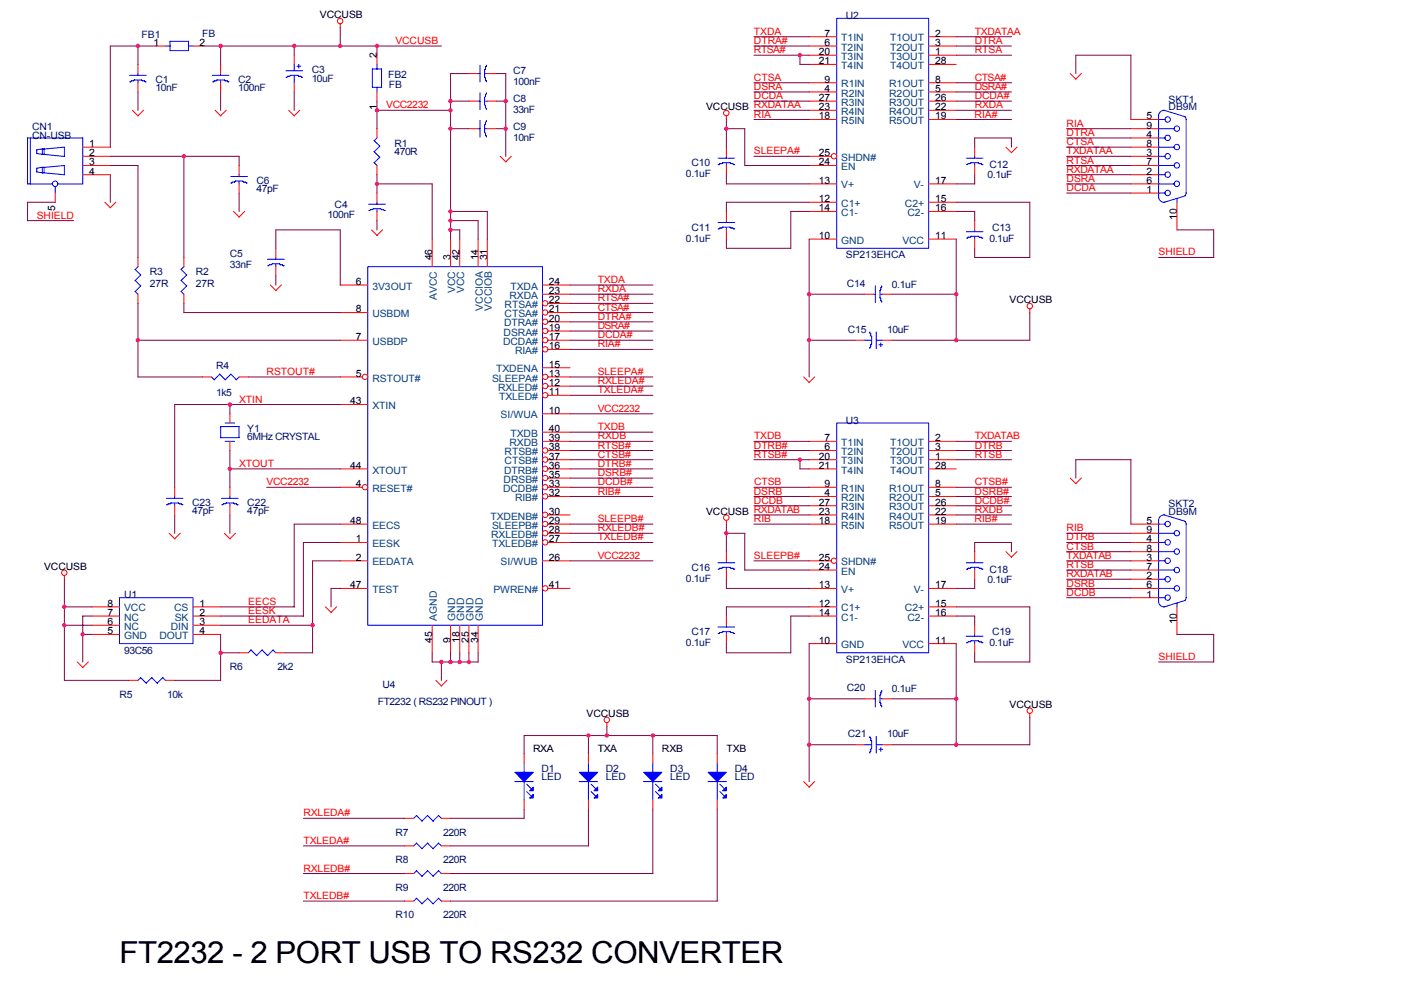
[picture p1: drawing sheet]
<svg xmlns="http://www.w3.org/2000/svg" width="297mm" height="210mm" viewBox="0 0 297 210" stroke-linecap="round" stroke-linejoin="round" font-family="sans-serif">
<g fill="none" stroke="#f00" stroke-width=".21">
<path d="M29.3 13.7v1.9M29.3 17.5v2M33.1 9.8h2M40.9 9.8h2M46.8 13.7v1.9M46.8 17.5v2M62.4 11.7v2M62.4 17.5v2M72.1 5.1v.8M79.9 11.7v2M79.9 19.5v1.9M99.4 15.6h2"/>
<path d="M103.3 15.6h2M171.6 7.8h5.8M171.6 9.8h5.8M171.6 11.7h5.8M171.6 13.7h5.8M171.6 17.5h5.8M171.6 19.5h5.8M196.9 7.8h5.8M196.9 9.8h5.8M196.9 11.7h5.8M196.9 13.7h5.8M196.9 17.5h5.8"/>
<path d="M196.9 19.5h5.8M226.9 15.6l1.2 1.2M229.3 15.6l-1.2 1.2M17.5 31.2h5.9M17.5 33.1h5.9M17.5 35.1h5.9M17.5 37h5.9M28.1 23.4l1.2 1.2M30.4 23.4l-1.1 1.2M45.6 23.4l1.2 1.2M48 23.4l-1.2 1.2M50.7 35.1v1.9"/>
<path d="M50.7 39v1.9M61.2 23.4l1.2 1.2M63.6 23.4l-1.2 1.2M79.9 27.3v2M79.9 35.1v1.9M99.4 27.3h2M99.4 21.4h2M103.3 27.3h2M103.3 21.4h2M106 33.1l1.3 1.2M108.4 33.1l-1.2 1.2M154 24.6v.8"/>
<path d="M154 31.2v1.9M154 35.1v1.9M171.6 25.3h5.8M171.6 33.1h4.6M171.6 35.1h5.8M171.6 39h5.8M171.6 21.4h5.8M171.6 23.4h5.8M196.9 25.3h5.8M196.9 39h5.8M196.9 21.4h5.8M196.9 23.4h5.8"/>
<path d="M206.7 31.2v1.9M206.7 35.1v1.9M215.6 31.2l-1.1 1.2-1.2-1.2M239.8 25.3h5.8M239.8 27.3h5.8M239.8 29.3h5.8M239.8 31.2h5.8M239.8 33.1h5.8M239.8 35.1h5.8M239.8 37h5.8M239.8 39h5.8M11.7 40.9v2"/>
<path d="M22.2 42.9l1.2 1.2M24.6 42.9l-1.2 1.1M29.3 54.6v1.9M39 54.6v1.9M49.5 44.8l1.2 1.2M51.9 44.8l-1.2 1.2M58.5 52.6v2M58.5 56.5v2M79.9 40.9v2M79.9 44.8v2M81.1 48.7l-1.2 1.2-1.1-1.2M91.6 50.7v5.8"/>
<path d="M95.5 50.7v5.8M97.5 50.7v5.8M101.4 50.7v5.8M103.3 50.7v5.8M154 44.8v2M154 48.7v2M171.6 42.9h5.8M171.6 44.8h5.8M171.6 50.7h5.8M196.9 42.9h5.8M196.9 44.8h5.8M196.9 50.7h5.8"/>
<path d="M206.7 46.8v1.9M206.7 50.7v1.9M239.8 40.9h5.8M249.5 42.9v5.8M29.3 62.4v1.9M39 62.4v1.9M42.9 79.9h1.9M50.7 79.9h1.9M57.3 60.4l1.2 1.2M59.7 60.4l-1.2 1.2M72.1 72.1h5.9M72.1 79.9h4.7"/>
<path d="M72.1 60.4h5.9M72.1 66.3h5.9M115 62.4h5.9M115 60.4h5.9M115 78h5.9M116.2 72.1h4.7M116.2 79.9h4.7M116.2 66.3h4.7M116.2 64.3h4.7M116.2 68.2h4.7M116.2 70.2h4.7M116.2 74.1h4.7"/>
<path d="M172.7 79.9l-1.1 1.2-1.2-1.2M181.3 72.1h1.9M183.2 62.4h2M187.2 62.4h1.9M187.2 72.1h1.9M218.3 65.5v.8M48.7 87.7v2M48.7 93.6v1.9M72.1 99.4h5.9M72.1 85.8h5.9M115 87.7h5.9M115 91.6h5.9"/>
<path d="M115 93.6h5.9M116.2 99.4h4.7M116.2 81.9h4.7M116.2 83.8h4.7M116.2 95.5h4.7M116.2 97.5h4.7M171.6 99.4h5.8M171.6 93.6h5.8M171.6 95.5h5.8M171.6 97.5h5.8M196.9 99.4h5.8M196.9 93.6h5.8"/>
<path d="M196.9 95.5h5.8M196.9 97.5h5.8M35.9 113.1l1.2 1.2M37 103.3v2M37 107.2v2M38.2 113.1l-1.2 1.1M47.6 113.1l1.2 1.2M48.7 103.3v2M48.7 107.2v2M49.9 113.1l-1.2 1.1M72.1 111.1h5.9M72.1 115h5.9"/>
<path d="M72.1 118.9h5.9M72.1 103.3h4.7M115 118.9h5.9M116.2 111.1h4.7M116.2 113.1h4.7M116.2 115h4.7M116.2 103.3h4.7M116.2 101.4h4.7M116.2 105.3h4.7M116.2 109.2h4.7M154 110.3v.8M154 117v1.9"/>
<path d="M171.6 111.1h5.8M171.6 118.9h4.6M171.6 103.3h5.8M171.6 105.3h5.8M171.6 109.2h5.8M171.6 107.2h5.8M196.9 111.1h5.8M196.9 103.3h5.8M196.9 105.3h5.8M196.9 109.2h5.8M196.9 107.2h5.8M206.7 117v1.9"/>
<path d="M215.6 116.9l-1.1 1.3-1.2-1.2M226.9 101.4l1.2 1.2M229.3 101.3l-1.2 1.2M239.8 111.1h5.8M239.8 113.1h5.8M239.8 115h5.8M239.8 117h5.8M239.8 118.9h5.8M13.7 122v.8M19.5 128.7h5.8M19.5 130.6h5.8M19.5 132.6h5.8"/>
<path d="M19.5 134.5h5.8M40.9 128.7h5.9M40.9 130.6h5.9M40.9 132.6h5.9M40.9 134.5h5.9M50.7 138.4h1.9M58.5 138.4h1.9M69 128.7l1.2 1.2M71.4 128.7l-1.2 1.1M72.1 124.8h5.9M91.6 132.6v5.8M95.5 132.6v5.8"/>
<path d="M97.5 132.6v5.8M99.4 132.6v5.8M101.4 132.6v5.8M116.2 124.8h4.7M154 120.9v1.9M154 130.6v2M154 134.5v2M171.6 120.9h5.8M171.6 124.8h5.8M171.6 128.7h5.8M171.6 130.6h5.8M171.6 136.5h5.8"/>
<path d="M196.9 124.8h5.8M196.9 128.7h5.8M196.9 130.6h5.8M196.9 136.5h5.8M206.7 120.9v1.9M206.7 132.6v1.9M206.7 136.5v1.9M239.8 120.9h5.8M239.8 122.8h5.8M239.8 124.8h5.8M239.8 126.7h5.8M249.5 128.7v5.8"/>
<path d="M18.7 140.3l-1.1 1.2-1.2-1.1M27.3 144.3h2M35.1 144.3h1.9M92.4 144.3l1.2 1.2M94.8 144.2l-1.2 1.2M111.1 159.9v1.9M124.8 159.9v1.9M128.7 153.2v.8M138.4 159.9v1.9M152.1 159.9v1.9M181.3 157.9h1.9M183.2 148.2h2"/>
<path d="M187.2 148.2h1.9M187.2 157.9h1.9M218.3 151.3v.8M85.8 173.5h1.9M85.8 179.3h1.9M93.6 173.5h1.9M93.6 179.3h1.9M111.1 169.6v2M124.8 169.6v2M138.4 169.6v2M152.1 169.6v2M170.4 165.7l1.2 1.2"/>
<path d="M172.7 165.7l-1.1 1.2M85.8 185.2h1.9M85.8 191.1h1.9M93.6 185.2h1.9M93.6 191.1h1.9"/>
<circle cx="72.1" cy="4.5" r=".57"/>
<circle cx="154" cy="24" r=".58"/>
<circle cx="176.8" cy="33.1" r=".57"/>
<circle cx="77.4" cy="79.9" r=".57"/>
<circle cx="115.6" cy="68.2" r=".57"/>
<circle cx="115.6" cy="70.2" r=".57"/>
<circle cx="115.6" cy="79.9" r=".57"/>
<circle cx="115.6" cy="64.3" r=".57"/>
<circle cx="115.6" cy="74.1" r=".57"/>
<circle cx="115.6" cy="66.3" r=".57"/>
<circle cx="115.6" cy="72.1" r=".57"/>
<circle cx="218.3" cy="64.9" r=".58"/>
<circle cx="115.6" cy="81.9" r=".57"/>
<circle cx="115.6" cy="83.8" r=".57"/>
<circle cx="115.6" cy="99.4" r=".57"/>
<circle cx="115.6" cy="97.5" r=".57"/>
<circle cx="115.6" cy="95.5" r=".57"/>
<circle cx="77.4" cy="103.3" r=".57"/>
<circle cx="115.6" cy="109.2" r=".57"/>
<circle cx="115.6" cy="103.3" r=".57"/>
<circle cx="115.6" cy="113.1" r=".57"/>
<circle cx="115.6" cy="105.2" r=".57"/>
<circle cx="115.6" cy="115" r=".57"/>
<circle cx="115.6" cy="111.1" r=".57"/>
<circle cx="115.6" cy="101.3" r=".57"/>
<circle cx="154" cy="109.8" r=".58"/>
<circle cx="176.8" cy="118.9" r=".57"/>
<circle cx="13.6" cy="121.4" r=".57"/>
<circle cx="115.6" cy="124.7" r=".57"/>
<circle cx="128.7" cy="152.6" r=".57"/>
<circle cx="218.3" cy="150.7" r=".57"/>
</g>
<g fill="none" stroke="#00f" stroke-width=".21">
<path d="M27.5 16h1.8M27.5 17.4h.2M28.3 17.1h-.4l-.2 .3M28.5 17h1.5M28.5 16.9l-.2 .2M29.3 15.6v.4M29.3 17.1v.5M29.4 16h1.6M30 17l.2 .2M30.2 17.1h.4M30.6 17.1l.2 .3M30.8 17.4h.2"/>
<path d="M35.1 9.8h1M36.1 10.7h3.9v-2l-4 .1 .1 2M39.9 9.8h1M45 16h1.8M45 17.4h.3M45.8 17.1h-.4l-.2 .3M46 17h1.6M46 16.9l-.2 .2M46.8 15.6v.4M46.8 17.1v.5M47 16h1.6M47.6 17l.2 .2"/>
<path d="M47.8 17.1h.4M48.2 17.1l.2 .3M48.3 17.4h.3M60.6 15h1.8M61 16.2h.4M61 16.2l-.1 .2h-.3M61.4 16.2l.2-.2h1.6l.2 .2M62.4 13.7v1.3M62.4 16.2v1.4M62.6 15h1.6M63 14h.2M63.4 13.7v.8"/>
<path d="M63.4 16.2h.4l.2 .2M63.5 14h.3M63.9 16.4h.3M78.9 14.6h2v3.9M79 14.6v3.9M79 18.5h1.9M79.9 13.7v.9M79.9 18.5v1M101.4 15.6h.4v1.8M101.8 13.8v1.6M101.8 19.7v1.6M102.7 14.8v1.6l.2 .2"/>
<path d="M102.9 16.9l.2 .5M102.9 15.6h.4M102.9 16.6v.4M103.1 19.7l-.1 .7-.3 .3M103.1 13.8v.2M103.1 14l-.4 .8M177.4 3.9h19.5v48.7h-19.5zM6.4 29.3v9.7M7.8 35.6v.8M9 32.7h.4M9 31.6h.4v1.2M9 36.7v-1.2h.4v1.2"/>
<path d="M9 31.6v1.1M9 31.6l-1.2 .1v.9l1.2 .1M9 35.5l-1.2 .2M9.3 31.6l4.4-.4v2l-4.3-.5M9.3 35.5l4.4-.4v2l-5.9-.7M11.7 39.6v1.4M17.5 29.3h-11.7v9.7h5.3M17.5 29.2l.1 9.8h-5.3M49.3 38.6h.4l.2-.2h1.6l.2 .2M49.3 38.6l-.4 .2M50.7 37v.4h-1.8M50.7 38.6v.4"/>
<path d="M50.9 37.4h1.6M51.7 38.6l.8 .2M79.3 34.5l.6 .6M79.3 32.2l1.2 1.1-1.2 1.2M79.3 29.8l1.2 1.2M79.9 29.2l-.6 .6M80.5 31l-1.2 1.2M101.4 27.3h.4v1.8M101.4 21.4h.4v1.8M101.8 25.5v1.6M102.7 28l.2 .2v.5M102.7 20.6v1.6l.2 .2"/>
<path d="M102.9 28.6l.2 .4M102.9 27.3h.4M102.9 22.4l.2 .8M102.9 21.4h.4M103.1 25.5v.2M103.1 25.7l-.4 .8v1.6M152.6 34.7h.5M152.7 34.7l-.2 .2h-.2M154 33.1v.4h-1.8M154 34.7v.4M154.2 33.5h1.6M154.8 34.5l.2 .2h.4"/>
<path d="M154.8 34.5h-1.6l-.2 .2M155.4 34.7l.2 .2M155.6 34.9h.2M204.9 34.9h.2M205.3 34.7h.4M205.3 34.7l-.2 .2M205.7 34.7l.2-.2h1.5l.2 .2h.4M206.7 33.1v.4h-1.8M206.7 34.7v.4M206.8 33.5h1.6M208 34.7l.4 .2M245.6 27.3h3.3"/>
<path d="M245.6 31.2h3.3M245.6 35.1h3.3M245.6 39h3.3M245.6 25.3h1.4M245.6 29.3h1.4M245.6 33.1h1.4M245.6 37h1.4M251.3 24.8l.2 .5v15.6l-.2 .6M251.3 24.8l-4.5-1.4a1.17 1.17 0 0 0-1.2 1.2v17.1a1.16 1.16 0 0 0 1.2 1.2l4.5-1.4M28.6 59.4l1.2 1.2M28.6 57.1l1.2 1.2M29.3 56.5l-.6 .6"/>
<path d="M29.8 58.3l-1.1 1.2M38.4 59.4l1.2 1.2M38.4 57.1l1.2 1.2M39 56.5l-.6 .6M39.6 58.3l-1.2 1.2M58.5 54.6v.4h-1.8M58.5 56.1v.5M58.7 55h1.6M59.3 55.9l.2 .3 .4-.1 .2 .3 .2-.1M59.3 55.9h-1.6l-1 .4M78 56.5h37v76.1h-37zM78.2 44.6h.2"/>
<path d="M78.6 44.4l-.2 .2M79.1 44.3h1.6l.2 .2M79.2 44.2l-.2 .2h-.4M79.9 42.9v.4h-1.8M79.9 44.4v.5M80.1 43.3h1.6M80.9 44.4h.4l.2 .3M81.5 44.6h.2M152.2 47.2h1.8M153.1 48.3l-.8 .2M154 46.8v.4M154 48.3v.5"/>
<path d="M154.2 47.2h1.6M154.8 48.2l.2 .2 .4-.1M154.8 48.2h-1.6l-.2 .1M155.4 48.3l.2 .3M155.6 48.5h.2M204.9 50.5h.2M205.3 50.3h.4M205.3 50.3l-.2 .2M205.7 50.3l.2-.2h1.5l.2 .2h.4M206.7 48.7v.4h-1.8M206.7 50.3v.4M206.8 49.1h1.6"/>
<path d="M208 50.3l.2 .2M208.2 50.5h.2M245.6 40.9h1.4M249.5 42.1v.8M28.6 61.8l.7 .6M29.8 60.6l-1.1 1.2M39.6 60.6l-1.2 1.2 .6 .6M46.6 79.3l1.1 1.2 1.2-1.2M46.6 79.3l-1.2 1.2-.6-.6M48.9 79.3l1.2 1.2 .6-.6M183.2 72.1h1.4M184.4 70.6l.4 .8"/>
<path d="M184.4 70.4v.2M184.6 73.1v.4M184.6 73.5l-.2 .2v.2M184.8 71.4v1.5l-.2 .2M185.2 62.4h.4M185.6 60.6v1.6M185.6 62.4v1.8M185.8 70.4v1.7h1.4M185.8 72.3v1.6M186.4 73.1h.8M186.5 63.1l.3 .2v.5M186.7 63.7l.2 .4"/>
<path d="M186.8 62.4h.4M186.8 72.7v.2M186.8 73.3v.2M186.8 61.4l-.2 .2v1.6M186.9 60.6v.2M187 60.8l-.2 .2v.4M46.8 90.4h3.9v2.4M46.8 90.4v2.4h3.9M47.7 89.7h2M47.7 93.6h2M177.4 89.7h19.5v48.7h-19.5zM35.3 105.7h1.7"/>
<path d="M35.3 107h.2M36.1 106.8h-.4l-.2 .2M36.3 106.6h1.5l.2 .2M36.3 106.6l-.2 .2M37 105.3v.4M37 106.8v.5M37.2 105.7h1.6M38 106.8h.4M38.4 106.8l.2 .2M38.6 107h.2M47 105.7h1.7M47 107h.2"/>
<path d="M48 106.6h1.5l.2 .2M48 106.6l-.8 .4M48.7 105.3v.4M48.7 106.8v.5M48.9 105.7h1.6M49.7 106.8h.4M50.1 106.8l.4 .2M154 118.9v.4h-1.8M154.2 119.3h1.6M206.7 118.9v.4h-1.8M206.8 119.3h1.6M245.6 113.1h3.3"/>
<path d="M245.6 117h3.3M245.6 111.1h1.4M245.6 115h1.4M245.6 118.9h1.4M246.8 109.2l4.5 1.3M246.8 109.2a1.16 1.16 0 0 0-1.2 1.1v17.2M251.3 110.6l.2 .5M251.5 111.1v15.6l-.2 .6M25.3 126.7h15.6v9.8h-15.6zM52.6 138.4l.6-.6 1.2 1.2M55.6 137.8l1.1 1.2M55.6 137.8l-1.2 1.2"/>
<path d="M57.9 137.8l.6 .6M57.9 137.8l-1.2 1.2M152.2 132.9h1.8M153.1 120.5l-.8 .2M153.1 134.1h-.5l-.3 .2M153.2 133.9h1.6M153.2 133.9l-.2 .2M154 120.5v.4M154 132.6v.4M154 134.1v.4M154.2 132.9h1.6M154.8 120.3l.2 .2h.4"/>
<path d="M154.8 133.9l.2 .2M154.8 120.3h-1.6l-.2 .2M155 134.1h.4M155.4 120.5l.2 .2M155.4 134.1l.2 .2M155.6 120.7h.2M155.6 134.3h.2M204.9 120.7h.2M204.9 136.3h.2M205.7 120.5l.2-.2h1.5l.2 .2h.4M205.7 136.1l.2-.2h1.5l.2 .2M205.7 120.5h-.4l-.2 .2"/>
<path d="M205.7 136.1h-.4l-.2 .2M206.7 120.5v.4M206.7 134.5v.4h-1.8M206.7 136.1v.4M206.8 134.9h1.6M207.6 136.1h.4M208 120.5l.4 .2M208 136.1l.4 .2M245.6 120.9h3.3M245.6 124.8h3.3M245.6 122.8h1.4M245.6 126.7h1.4"/>
<path d="M249.5 127.9v.8M251.3 127.3l-4.5 1.4a1.17 1.17 0 0 1-1.2-1.2M29.8 143.7l-.5 .6M32.2 143.7l-1.2 1.2-1.2-1.2M34.5 143.7l.6 .6M34.5 143.7l-1.1 1.2-1.2-1.2M183.2 157.9h1.4M184.4 156.1v.3M184.4 156.3l.2 .3M184.6 156.5v.5l.2 .1M184.6 158.9l-.2 .8M184.8 157.1v1.6l-.2 .2"/>
<path d="M185.2 148.2h.4M185.6 146.4v1.6M185.6 148.2v1.7M185.8 156.1v1.8h1.4M185.8 158.1v1.6M186.4 158.9h.8M186.5 148.9l.3 .2M186.6 147.4v1.5M186.8 149.1l.1 .8M186.8 158.5v.2M186.8 159.1v.2M186.8 148.2h.4"/>
<path d="M186.8 147.2l-.2 .2M186.9 146.4v.2M187 146.6l-.2 .2v.4M88.3 178.8l-.6 .5M90.7 172.9l1.1 1.2M90.7 178.8l1.1 1.2M90.7 172.9l-1.2 1.2-1.2-1.2-.6 .6M90.7 178.8l-1.2 1.2-1.2-1.2M93 172.9l.6 .6M93 178.8l.6 .6M93 172.9l-1.2 1.2M93 178.8l-1.2 1.1"/>
<path d="M109.2 165.7h3.9M111.1 161.8v2M111.1 165.7v3.9M111.7 166.3l1 1M111.7 167.8l1 1M122.8 165.7h3.9M124.8 161.8v2M124.8 165.7v3.9M125.3 166.3l1 1M125.3 167.8l1 1M136.4 165.7h4M138.4 161.8v2"/>
<path d="M138.4 165.7v3.9M139 166.3l1 1M139 167.8l1 1M150.1 165.7h3.9M152.1 161.8v2M152.1 165.7v3.9M152.6 166.3l1 1M152.6 167.8l1 1M87.7 191.1l.6-.7 1.2 1.2M90.7 184.6l1.1 1.2M90.7 190.5l1.1 1.1M90.7 184.6l-1.2 1.2-1.2-1.2-.6 .6"/>
<path d="M90.7 190.4l-1.2 1.2M93 184.6l.6 .6M93 190.5l.6 .6M93 184.6l-1.2 1.2M93 190.4l-1.2 1.2"/>
<circle cx="11.7" cy="39" r=".58"/>
<circle cx="247.6" cy="37" r=".58"/>
<circle cx="247.6" cy="29.2" r=".57"/>
<circle cx="247.6" cy="25.3" r=".57"/>
<circle cx="247.6" cy="33.1" r=".57"/>
<circle cx="249.5" cy="39" r=".58"/>
<circle cx="249.5" cy="35.1" r=".57"/>
<circle cx="249.5" cy="31.2" r=".57"/>
<circle cx="249.5" cy="27.3" r=".57"/>
<circle cx="247.6" cy="40.9" r=".58"/>
<circle cx="247.6" cy="115" r=".58"/>
<circle cx="247.6" cy="118.9" r=".58"/>
<circle cx="247.6" cy="111.1" r=".57"/>
<circle cx="249.5" cy="116.9" r=".58"/>
<circle cx="249.5" cy="113.1" r=".57"/>
<circle cx="247.6" cy="122.8" r=".57"/>
<circle cx="247.6" cy="126.7" r=".57"/>
<circle cx="249.5" cy="124.8" r=".57"/>
<circle cx="249.5" cy="120.9" r=".57"/>
</g>
<g fill="#00f" stroke="#00f" stroke-width=".21">
<path d="M109.2 163.7h3.9l-2 2z" fill-rule="evenodd"/>
<path d="M113.1 166.9v.8h-.8z" fill-rule="evenodd"/>
<path d="M112.3 169.2l.8-.8v.8z" fill-rule="evenodd"/>
<path d="M122.8 163.7h3.9l-1.9 2z" fill-rule="evenodd"/>
<path d="M126.7 166.9v.8h-.8z" fill-rule="evenodd"/>
<path d="M125.9 169.2l.8-.8v.8z" fill-rule="evenodd"/>
<path d="M136.5 163.7h3.9l-2 2z" fill-rule="evenodd"/>
<path d="M140.4 166.9v.8h-.8z" fill-rule="evenodd"/>
<path d="M140.4 168.4v.8h-.8z" fill-rule="evenodd"/>
<path d="M150.1 163.7h3.9l-1.9 2z" fill-rule="evenodd"/>
<path d="M154 166.9v.8h-.8z" fill-rule="evenodd"/>
<path d="M153.2 169.2l.8-.8v.8z" fill-rule="evenodd"/>
</g>
<g fill="none" stroke="#800040" stroke-width=".21">
<path d="M29.3 9.8v3.9M29.3 19.5v3.9M33.2 9.8h-9.8v21.4M42.9 9.8h50.7M46.8 9.8v3.9M46.8 19.5v3.9M62.4 9.8v1.9M62.4 19.5v3.9M72.1 5.8v4M79.9 9.8v1.9M99.4 15.6h-3.9v35.1M105.3 15.6h2l-.1 17.6"/>
<path d="M159.9 7.8h11.7M159.9 9.8h11.7M159.9 11.7h11.7M159.9 17.5h11.7M159.9 19.5h11.7M169.6 11.7v2h2M202.7 7.8h11.8M202.7 9.8h11.8M202.7 11.7h11.8M202.7 17.5h11.8M202.7 19.5h11.8M228.1 15.6v-3.9h11.7v13.7"/>
<path d="M23.4 33.1h27.3M23.4 35.1h5.9v19.5M23.4 37v5.9M39 33.1v21.5M50.7 33.1v2M79.9 23.4h15.6M79.9 39h11.8l-.1 11.7M79.9 21.4v5.9M79.9 37v4M95.5 21.4h3.9M95.5 27.3h3.9M105.3 21.4h2"/>
<path d="M105.3 27.3h2M154 27.3h3.9v7.8h13.7M154 37v2h17.6M154 25.3v5.9M159.9 21.4h11.7M159.9 23.4h11.7M159.9 25.3h11.7M159.9 33.1h11.7M202.7 21.4h11.8M202.7 23.4h11.8M202.7 25.3h11.8M206.7 31.2v-1.9h7.8l-.1 1.9"/>
<path d="M206.7 37v2h-4M226.1 27.3h13.7M226.1 29.3h13.7M226.1 31.2h13.7M226.1 33.1h13.7M226.1 35.1h13.7M226.1 37h13.7M226.1 39h13.7M11.7 42.9h-5.9v3.9h9.8M50.7 40.9v4M58.5 52.7v-4h13.7l-.1 11.8M58.5 58.5v2"/>
<path d="M79.9 46.8v2M95.5 44.8h7.8M95.5 46.8h5.9M95.5 48.7h2v2M101.4 46.8v3.9M103.3 44.8v5.9M154 52.6h13.7M154 50.7v2M171.6 50.7v29.2M171.6 42.9h-17.6v2M171.6 44.8h-3.9v7.9M202.7 42.9h15.7"/>
<path d="M202.7 44.8h4v2M202.7 50.7v21.5M206.7 52.6v2h11.7M218.3 42.9v11.7M226.1 40.9h13.7M249.5 48.7h7.8v5.9h-11.7M29.3 72.1h42.9M29.3 64.3v15.6h13.6M39 66.3h33.2M39 64.3v2M52.6 79.9h19.6M120.9 60.4h17.5"/>
<path d="M120.9 62.4h17.5M120.9 64.3h17.5M120.9 66.3h17.5M120.9 68.2h17.5M120.9 70.2h17.5M120.9 72.1h17.5M120.9 74.1h17.5M120.9 79.9h17.5M171.6 62.4h11.7M171.6 72.1h9.7M189.1 62.4h13.7M189.1 72.1h29.3"/>
<path d="M218.3 66.3v5.9M48.7 99.4h23.5M48.7 85.8v2M48.7 95.5v7.8M72.2 85.8h-35.2v17.5M120.9 81.9h17.5M120.9 83.8h17.5M120.9 87.7h17.5M120.9 91.6h17.5M120.9 93.6h17.5M120.9 95.5h17.5M120.9 97.5h17.5"/>
<path d="M120.9 99.4h17.5M159.9 93.6h11.7M159.9 95.5h11.7M159.9 97.5h11.7M169.6 97.5v1.9h2M202.7 93.6h11.8M202.7 95.5h11.8M202.7 97.5h11.8M37 109.2v3.9M48.7 109.2v3.9M56.5 103.3h15.7M72.2 111.1h-9.8v17.6h-15.6"/>
<path d="M72.2 115h-7.9v15.6M72.2 118.9h-5.9v19.5M120.9 101.4h17.5M120.9 103.3h17.5M120.9 105.3h17.5M120.9 111.1h17.5M120.9 113.1h17.5M120.9 115h17.5M120.9 118.9h17.5M154 113.1h3.9v7.8M154 111.1v5.9M159.9 103.3h11.7"/>
<path d="M159.9 105.3h11.7M159.9 107.2h11.7M159.9 109.2h11.7M159.9 111.1h11.7M159.9 118.9h11.7M202.7 103.3h11.8M202.7 105.3h11.8M202.7 107.2h11.8M202.7 109.2h11.8M202.7 111.1h11.8M206.7 117v-2h7.8l-.1 2M226.1 113.1h13.7"/>
<path d="M226.1 115h13.7M226.1 117h13.7M226.1 118.9h13.7M228.1 101.4v-3.9h11.7v13.6M13.7 128.7h5.8M13.7 132.6h5.8M13.7 122.8v21.5M17.5 134.5h2M19.5 130.6h-2v9.8M46.8 130.6h17.5M46.8 132.6h19.5M46.8 138.4h3.9"/>
<path d="M46.8 134.5v9.8M60.4 138.4h5.9M72.2 124.8h-2v3.9M91.6 138.4v2h9.8M95.5 138.4v2M97.5 138.4v2M99.4 138.4v2M101.4 138.4v2M154 122.8v2h17.6M154 138.4h13.7M154 136.5v1.9M157.9 120.9h13.7"/>
<path d="M171.6 136.5v29.2M171.6 128.7h-17.6v1.9M171.6 130.6h-3.9v7.8M202.7 128.7h15.7M202.7 130.6h4v2M202.7 136.5v21.4M206.7 122.8v2h-4M206.7 138.4v2h11.7M218.3 128.7v11.7M226.1 120.9h13.7M226.1 122.8h13.7M226.1 124.8h13.7"/>
<path d="M226.1 126.7h13.7M249.5 134.5h7.8v5.9h-11.7M13.7 144.3h13.6M37 144.3h9.8M93.6 140.4v3.9M111.1 159.9v-3.9h41v3.9M124.8 156v3.9M128.7 154v2M138.4 156v3.9M171.6 148.2h11.7M171.6 157.9h9.7M189.1 148.2h13.7"/>
<path d="M189.1 157.9h29.3M218.3 152.1v5.8M64.3 173.5h21.5M64.3 179.3h21.5M95.5 173.5h15.6M111.1 171.6v1.9M124.8 171.6v7.7h-29.3M138.4 171.6v13.6M152.1 171.6v19.5M64.3 185.2h21.5M64.3 191.1h21.5M95.5 185.2h42.9"/>
<path d="M95.5 191.1h56.6"/>
</g>
<g fill="#f0f" stroke="#f0f" stroke-width=".21">
<circle cx="29.2" cy="9.7" r=".38"/>
<circle cx="46.8" cy="9.7" r=".38"/>
<circle cx="48.7" cy="85.8" r=".38"/>
<circle cx="169.6" cy="97.5" r=".38"/>
<circle cx="48.7" cy="99.4" r=".38"/>
<circle cx="154" cy="113.1" r=".38"/>
<circle cx="17.5" cy="134.5" r=".38"/>
<circle cx="124.8" cy="155.9" r=".38"/>
<circle cx="13.6" cy="128.7" r=".38"/>
<circle cx="29.2" cy="72.1" r=".38"/>
<circle cx="39" cy="33.1" r=".38"/>
<circle cx="46.8" cy="138.4" r=".38"/>
<circle cx="66.3" cy="132.5" r=".38"/>
<circle cx="79.9" cy="23.4" r=".38"/>
<circle cx="79.9" cy="39" r=".38"/>
<circle cx="93.6" cy="140.4" r=".38"/>
<circle cx="95.5" cy="21.4" r=".38"/>
<circle cx="95.5" cy="140.4" r=".38"/>
<circle cx="97.4" cy="140.4" r=".38"/>
<circle cx="99.4" cy="140.4" r=".38"/>
<circle cx="107.2" cy="21.4" r=".38"/>
<circle cx="154" cy="27.3" r=".38"/>
<circle cx="169.6" cy="11.7" r=".38"/>
<circle cx="171.5" cy="62.4" r=".38"/>
<circle cx="171.5" cy="148.1" r=".38"/>
<circle cx="202.7" cy="62.4" r=".38"/>
<circle cx="202.7" cy="148.1" r=".38"/>
<circle cx="62.4" cy="9.7" r=".38"/>
<circle cx="72.1" cy="9.7" r=".38"/>
<circle cx="79.9" cy="9.7" r=".38"/>
<circle cx="95.5" cy="23.4" r=".38"/>
<circle cx="107.2" cy="27.3" r=".38"/>
<circle cx="95.5" cy="27.3" r=".38"/>
<circle cx="95.5" cy="44.8" r=".38"/>
<circle cx="95.5" cy="46.8" r=".38"/>
<circle cx="95.5" cy="48.7" r=".38"/>
<circle cx="171.5" cy="72.1" r=".38"/>
<circle cx="202.7" cy="72.1" r=".38"/>
<circle cx="13.6" cy="132.5" r=".38"/>
<circle cx="171.5" cy="157.9" r=".38"/>
<circle cx="202.7" cy="157.9" r=".38"/>
<circle cx="128.7" cy="155.9" r=".38"/>
<circle cx="138.4" cy="155.9" r=".38"/>
</g>
<text font-size="6.4" x="25.3" y="204.3">FT2232 - 2 PORT USB TO RS232 CONVERTER</text>
<g font-size="2.1">
<text x="67.8" y="3.9">VCCUSB</text>
<text x="32.5" y="9.7">1</text>
<text x="42.3" y="9.7">2</text>
<text x="173.6" y="11.7">20</text>
<text x="174.8" y="7.8">7</text>
<text x="174.8" y="9.7">6</text>
<text x="198.2" y="7.8">2</text>
<text x="198.2" y="9.7">3</text>
<text x="198.2" y="11.7">1</text>
<text x="79.9" y="12.3" transform="rotate(-90 79.9 12.3)">2</text>
<text x="173.6" y="13.6">21</text>
<text x="174.8" y="17.5">9</text>
<text x="198.2" y="13.6">28</text>
<text x="198.2" y="17.5">8</text>
<text x="79.9" y="23.2" transform="rotate(-90 79.9 23.2)">1</text>
<text x="149.7" y="23.4">VCCUSB RXDATAA</text>
<text x="173.6" y="21.4">27</text>
<text x="173.6" y="23.4">23</text>
<text x="174.8" y="19.5">4</text>
<text x="198.2" y="19.5">5</text>
<text x="198.2" y="21.4">26</text>
<text x="198.2" y="23.4">22</text>
<text x="173.6" y="25.3">18</text>
<text x="198.2" y="25.3">19</text>
<text x="243.1" y="25.3">5</text>
<text x="243.1" y="27.3">9</text>
<text x="243.1" y="29.2">4</text>
<text x="18.9" y="31.2">1</text>
<text x="18.9" y="33.1">2</text>
<text x="18.9" y="35.1">3</text>
<text x="173.6" y="33.1">25</text>
<text x="173.6" y="35.1">24</text>
<text x="243.1" y="31.2">8</text>
<text x="243.1" y="33.1">3</text>
<text x="243.1" y="35.1">7</text>
<text x="18.9" y="37">4</text>
<text x="173.6" y="39">13</text>
<text x="198.2" y="39">17</text>
<text x="243.1" y="37">2</text>
<text x="243.1" y="39">6</text>
<text x="243.1" y="40.9">1</text>
<text x="11.7" y="44.7" transform="rotate(-90 11.7 44.7)">5</text>
<text x="173.6" y="42.9">12</text>
<text x="173.6" y="44.8">14</text>
<text x="198.2" y="42.9">15</text>
<text x="198.2" y="44.8">16</text>
<text x="249.5" y="46.6" transform="rotate(-90 249.5 46.6)">10</text>
<text x="173.6" y="50.7">10</text>
<text x="198.2" y="50.7">11</text>
<text x="91.6" y="55.2" transform="rotate(-90 91.6 55.2)">46</text>
<text x="95.5" y="55.2" transform="rotate(-90 95.5 55.2)">3</text>
<text x="97.5" y="55.2" transform="rotate(-90 97.5 55.2)">42</text>
<text x="101.3" y="55.2" transform="rotate(-90 101.3 55.2)">14</text>
<text x="103.3" y="55.2" transform="rotate(-90 103.3 55.2)">31</text>
<text x="75.4" y="60.4">6</text>
<text x="116.4" y="60.4">24</text>
<text x="116.4" y="62.4">23</text>
<text x="116.4" y="64.3">22</text>
<text x="214.1" y="64.3">VCCUSB</text>
<text x="75.4" y="66.3">8</text>
<text x="116.4" y="66.3">21</text>
<text x="116.4" y="68.2">20</text>
<text x="116.4" y="70.2">19</text>
<text x="75.4" y="72.1">7</text>
<text x="116.4" y="72.1">17</text>
<text x="116.4" y="74.1">16</text>
<text x="116.4" y="78">15</text>
<text x="75.4" y="79.9">5</text>
<text x="116.4" y="79.9">13</text>
<text x="116.4" y="81.9">12</text>
<text x="116.4" y="83.8">11</text>
<text x="74.2" y="85.7">43</text>
<text x="116.4" y="87.7">10</text>
<text x="116.4" y="91.6">40</text>
<text x="116.4" y="93.6">39</text>
<text x="116.4" y="95.5">38</text>
<text x="174.8" y="93.6">7</text>
<text x="174.8" y="95.5">6</text>
<text x="198.2" y="93.6">2</text>
<text x="198.2" y="95.5">3</text>
<text x="74.2" y="99.4">44</text>
<text x="116.4" y="97.5">37</text>
<text x="116.4" y="99.4">36</text>
<text x="116.4" y="101.3">35</text>
<text x="173.6" y="97.5">20</text>
<text x="173.6" y="99.4">21</text>
<text x="198.2" y="97.5">1</text>
<text x="198.2" y="99.4">28</text>
<text x="75.4" y="103.3">4</text>
<text x="116.4" y="103.3">33</text>
<text x="116.4" y="105.2">32</text>
<text x="173.6" y="107.2">27</text>
<text x="174.8" y="103.3">9</text>
<text x="174.8" y="105.2">4</text>
<text x="198.2" y="103.3">8</text>
<text x="198.2" y="105.2">5</text>
<text x="198.2" y="107.2">26</text>
<text x="74.2" y="111.1">48</text>
<text x="116.4" y="109.2">30</text>
<text x="116.4" y="111.1">29</text>
<text x="116.4" y="113.1">28</text>
<text x="149.7" y="109.2">VCCUSB RXDATAB</text>
<text x="173.6" y="109.2">23</text>
<text x="173.6" y="111.1">18</text>
<text x="198.2" y="109.2">22</text>
<text x="198.2" y="111.1">19</text>
<text x="243.1" y="111.1">5</text>
<text x="243.1" y="113.1">9</text>
<text x="75.4" y="115">1</text>
<text x="75.4" y="118.9">2</text>
<text x="116.4" y="115">27</text>
<text x="116.4" y="118.9">26</text>
<text x="173.6" y="118.9">25</text>
<text x="243.1" y="115">4</text>
<text x="243.1" y="116.9">8</text>
<text x="243.1" y="118.9">3</text>
<text x="9.4" y="120.8">VCCUSB</text>
<text x="74.2" y="124.7">47</text>
<text x="116.4" y="124.7">41</text>
<text x="173.6" y="120.8">24</text>
<text x="173.6" y="124.7">13</text>
<text x="198.2" y="124.7">17</text>
<text x="243.1" y="120.8">7</text>
<text x="243.1" y="122.8">2</text>
<text x="243.1" y="124.7">6</text>
<text x="22.8" y="128.7">8</text>
<text x="22.8" y="130.6">7</text>
<text x="42.3" y="128.7">1</text>
<text x="42.3" y="130.6">2</text>
<text x="173.6" y="128.7">12</text>
<text x="173.6" y="130.6">14</text>
<text x="198.2" y="128.7">15</text>
<text x="198.2" y="130.6">16</text>
<text x="243.1" y="126.7">1</text>
<text x="22.8" y="132.5">6</text>
<text x="22.8" y="134.5">5</text>
<text x="42.3" y="132.5">3</text>
<text x="42.3" y="134.5">4</text>
<text x="91.6" y="136.3" transform="rotate(-90 91.6 136.3)">45</text>
<text x="95.5" y="136.3" transform="rotate(-90 95.5 136.3)">9</text>
<text x="97.5" y="136.3" transform="rotate(-90 97.5 136.3)">18</text>
<text x="99.4" y="136.3" transform="rotate(-90 99.4 136.3)">25</text>
<text x="101.3" y="136.3" transform="rotate(-90 101.3 136.3)">34</text>
<text x="173.6" y="136.4">10</text>
<text x="198.2" y="136.4">11</text>
<text x="249.5" y="132.4" transform="rotate(-90 249.5 132.4)">10</text>
<text x="124.4" y="152">VCCUSB</text>
<text x="214.1" y="150.1">VCCUSB</text>
<text x="113.1" y="159.4">RXA</text>
<text x="126.7" y="159.4">TXA</text>
<text x="140.4" y="159.4">RXB</text>
<text x="154" y="159.4">TXB</text>
</g>
<g font-size="2.1" fill="#000080">
<text x="179.3" y="4.1">U2</text>
<text x="30" y="8">FB1</text>
<text x="42.9" y="7.8">FB</text>
<text x="32.9" y="17.5">C1</text>
<text x="50.5" y="17.5">C2</text>
<text x="66.1" y="15.6">C3</text>
<text x="66.1" y="17.3">10uF</text>
<text x="82.3" y="16.6">FB2</text>
<text x="108.8" y="15.8">C7</text>
<text x="32.9" y="19.3">10nF</text>
<text x="50.5" y="19.3">100nF</text>
<text x="82.5" y="18.7">FB</text>
<text x="108.8" y="18.1">100nF</text>
<text x="108.8" y="21.6">C8</text>
<text x="108.8" y="24">33nF</text>
<text x="247.8" y="21.8">SKT1</text>
<text x="247.8" y="23.4">DB9M</text>
<text x="6.8" y="27.5">CN1</text>
<text x="6.8" y="29.4">CN-USB</text>
<text x="108.8" y="27.5">C9</text>
<text x="108.8" y="29.8">10nF</text>
<text x="83.6" y="31.2">R1</text>
<text x="83.6" y="32.9">470R</text>
<text x="146.6" y="35.3">C10</text>
<text x="209.8" y="35.6">C12</text>
<text x="54.4" y="39">C6</text>
<text x="54.4" y="40.7">47pF</text>
<text x="145.4" y="37.6">0.1uF</text>
<text x="209.4" y="37.8">0.1uF</text>
<text x="69.4" y="46.2">100nF</text>
<text x="71" y="44">C4</text>
<text x="145.4" y="51.2">0.1uF</text>
<text x="146.6" y="48.9">C11</text>
<text x="209.8" y="51.2">0.1uF</text>
<text x="210.4" y="48.9">C13</text>
<text x="31.8" y="58.3">R3</text>
<text x="41.5" y="58.3">R2</text>
<text x="48.7" y="54.6">C5</text>
<text x="48.7" y="56.9">33nF</text>
<text x="179.3" y="54.8">SP213EHCA</text>
<text x="31.8" y="60.8">27R</text>
<text x="41.5" y="60.8">27R</text>
<text x="179.5" y="60.8">C14</text>
<text x="189.1" y="61">0.1uF</text>
<text x="179.7" y="70.5">C15</text>
<text x="188.1" y="70.5">10uF</text>
<text x="45.8" y="78.1">R4</text>
<text x="45.8" y="84">1k5</text>
<text x="179.3" y="89.9">U3</text>
<text x="52.4" y="91.6">Y1</text>
<text x="52.4" y="93.3">6MHz CRYSTAL</text>
<text x="40.7" y="107.2">C23</text>
<text x="52.4" y="107.2">C22</text>
<text x="247.8" y="107.6">SKT2</text>
<text x="40.7" y="108.9">47pF</text>
<text x="52.4" y="108.9">47pF</text>
<text x="247.8" y="109.2">DB9M</text>
<text x="145.4" y="123.4">0.1uF</text>
<text x="146.6" y="121">C16</text>
<text x="209.4" y="123.6">0.1uF</text>
<text x="209.8" y="121.4">C18</text>
<text x="26.3" y="126.9">U1</text>
<text x="145.4" y="137">0.1uF</text>
<text x="146.6" y="134.7">C17</text>
<text x="209.8" y="137">0.1uF</text>
<text x="210.4" y="134.7">C19</text>
<text x="26.3" y="138.6">93C56</text>
<text x="48.7" y="142.1">R6</text>
<text x="58.9" y="142.1">2k2</text>
<text x="179.3" y="140.5">SP213EHCA</text>
<text x="25.3" y="147.9">R5</text>
<text x="35.5" y="147.9">10k</text>
<text x="80.1" y="149.5">FT2232 ( RS232 PINOUT )</text>
<text x="81.1" y="145.8">U4</text>
<text x="179.5" y="146.6">C20</text>
<text x="189.1" y="146.8">0.1uF</text>
<text x="179.7" y="156.3">C21</text>
<text x="188.1" y="156.3">10uF</text>
<text x="114.8" y="163.7">D1</text>
<text x="114.8" y="165.5">LED</text>
<text x="128.5" y="163.7">D2</text>
<text x="128.5" y="165.5">LED</text>
<text x="142.1" y="163.7">D3</text>
<text x="142.1" y="165.5">LED</text>
<text x="155.8" y="163.7">D4</text>
<text x="155.8" y="165.5">LED</text>
<text x="83.8" y="177.2">R7</text>
<text x="94" y="177.2">220R</text>
<text x="83.8" y="183">R8</text>
<text x="94" y="183">220R</text>
<text x="83.8" y="188.9">R9</text>
<text x="94" y="188.9">220R</text>
<text x="83.8" y="194.7">R10</text>
<text x="94" y="194.7">220R</text>
</g>
<g font-size="2.1" fill="#f00">
<text x="83.8" y="9.3">VCCUSB</text>
<text x="159.9" y="7.4">TXDA</text>
<text x="159.9" y="11.3">RTSA#</text>
<text x="159.9" y="9.3">DTRA#</text>
<text x="206.6" y="11.3">RTSA</text>
<text x="206.7" y="7.4">TXDATAA</text>
<text x="206.7" y="9.3">DTRA</text>
<text x="159.9" y="17.1">CTSA</text>
<text x="206.7" y="17.1">CTSA#</text>
<text x="81.9" y="23">VCC2232</text>
<text x="159.9" y="19.1">DSRA</text>
<text x="159.9" y="21">DCDA</text>
<text x="206.6" y="21">DCDA#</text>
<text x="206.7" y="19.1">DSRA#</text>
<text x="206.7" y="23">RXDA</text>
<text x="159.9" y="24.9">RIA</text>
<text x="206.6" y="24.9">RIA#</text>
<text x="226.1" y="26.9">RIA</text>
<text x="226.1" y="28.8">DTRA</text>
<text x="159.9" y="32.7">SLEEPA#</text>
<text x="226.1" y="30.8">CTSA</text>
<text x="226.1" y="32.7">TXDATAA</text>
<text x="226.1" y="34.7">RTSA</text>
<text x="226.1" y="36.6">RXDATAA</text>
<text x="226.1" y="38.6">DSRA</text>
<text x="226.1" y="40.5">DCDA</text>
<text x="7.8" y="46.4">SHIELD</text>
<text x="245.6" y="54.2">SHIELD</text>
<text x="126.7" y="60">TXDA</text>
<text x="126.7" y="62">RXDA</text>
<text x="126.7" y="63.9">RTSA#</text>
<text x="126.7" y="65.9">CTSA#</text>
<text x="126.7" y="67.8">DTRA#</text>
<text x="126.7" y="69.8">DSRA#</text>
<text x="126.7" y="71.7">DCDA#</text>
<text x="126.7" y="73.7">RIA#</text>
<text x="56.5" y="79.5">RSTOUT#</text>
<text x="126.7" y="79.5">SLEEPA#</text>
<text x="126.7" y="81.5">RXLEDA#</text>
<text x="126.7" y="83.4">TXLEDA#</text>
<text x="50.7" y="85.4">XTIN</text>
<text x="126.7" y="87.3">VCC2232</text>
<text x="126.7" y="91.2">TXDB</text>
<text x="126.7" y="93.2">RXDB</text>
<text x="126.7" y="95.1">RTSB#</text>
<text x="159.8" y="95.1">DTRB#</text>
<text x="159.9" y="93.2">TXDB</text>
<text x="206.6" y="95.1">DTRB</text>
<text x="206.7" y="93.2">TXDATAB</text>
<text x="50.7" y="99">XTOUT</text>
<text x="126.7" y="99">DTRB#</text>
<text x="126.7" y="97.1">CTSB#</text>
<text x="126.7" y="101">DSRB#</text>
<text x="159.9" y="97.1">RTSB#</text>
<text x="206.7" y="97.1">RTSB</text>
<text x="56.5" y="102.9">VCC2232</text>
<text x="126.7" y="102.9">DCDB#</text>
<text x="126.7" y="104.9">RIB#</text>
<text x="159.8" y="104.9">DSRB</text>
<text x="159.9" y="106.8">DCDB</text>
<text x="159.9" y="102.9">CTSB</text>
<text x="206.6" y="104.9">DSRB#</text>
<text x="206.6" y="106.8">DCDB#</text>
<text x="206.7" y="102.9">CTSB#</text>
<text x="126.7" y="110.7">SLEEPB#</text>
<text x="126.7" y="112.7">RXLEDB#</text>
<text x="159.8" y="110.7">RIB</text>
<text x="206.6" y="110.7">RIB#</text>
<text x="206.7" y="108.8">RXDB</text>
<text x="226.1" y="112.7">RIB</text>
<text x="126.7" y="114.6">TXLEDB#</text>
<text x="126.7" y="118.5">VCC2232</text>
<text x="159.9" y="118.5">SLEEPB#</text>
<text x="226.1" y="118.5">TXDATAB</text>
<text x="226.1" y="114.6">DTRB</text>
<text x="226.1" y="116.5">CTSB</text>
<text x="226.1" y="120.5">RTSB</text>
<text x="226.1" y="122.4">RXDATAB</text>
<text x="226.1" y="124.4">DSRB</text>
<text x="52.6" y="128.3">EECS</text>
<text x="52.6" y="130.2">EESK</text>
<text x="226.1" y="126.3">DCDB</text>
<text x="52.6" y="132.1">EEDATA</text>
<text x="245.6" y="140">SHIELD</text>
<text x="64.3" y="173.1">RXLEDA#</text>
<text x="64.3" y="178.9">TXLEDA#</text>
<text x="64.3" y="184.8">RXLEDB#</text>
<text x="64.3" y="190.6">TXLEDB#</text>
</g>
<g font-size="2.1" fill="#004080">
<text x="178.4" y="8.8">T1IN</text>
<text x="178.4" y="10.7">T2IN</text>
<text x="188.7" y="8.8">T1OUT</text>
<text x="188.7" y="10.7">T2OUT</text>
<text x="178.4" y="12.7">T3IN</text>
<text x="178.4" y="14.6">T4IN</text>
<text x="188.7" y="12.7">T3OUT</text>
<text x="188.7" y="14.6">T4OUT</text>
<text x="178.4" y="18.5">R1IN</text>
<text x="178.4" y="20.5">R2IN</text>
<text x="178.4" y="22.4">R3IN</text>
<text x="188.5" y="18.5">R1OUT</text>
<text x="188.5" y="20.5">R2OUT</text>
<text x="188.5" y="22.4">R3OUT</text>
<text x="178.4" y="24.4">R4IN</text>
<text x="178.4" y="26.3">R5IN</text>
<text x="188.5" y="24.4">R4OUT</text>
<text x="188.5" y="26.3">R5OUT</text>
<text x="178.4" y="34.1">SHDN#</text>
<text x="178.4" y="36.1">EN</text>
<text x="178.4" y="40">V+</text>
<text x="193.7" y="40">V-</text>
<text x="178.4" y="43.9">C1+</text>
<text x="178.4" y="45.8">C1-</text>
<text x="191.9" y="43.9">C2+</text>
<text x="192.4" y="45.8">C2-</text>
<text x="178.4" y="51.7">GND</text>
<text x="191.3" y="51.7">VCC</text>
<text x="79" y="61.4">3V3OUT</text>
<text x="92.6" y="63.6" transform="rotate(-90 92.6 63.6)">AVCC</text>
<text x="96.5" y="62.1" transform="rotate(-90 96.5 62.1)">VCC</text>
<text x="98.4" y="62.1" transform="rotate(-90 98.4 62.1)">VCC</text>
<text x="102.3" y="65.9" transform="rotate(-90 102.3 65.9)">VCCIOA</text>
<text x="104.3" y="65.9" transform="rotate(-90 104.3 65.9)">VCCIOB</text>
<text x="107" y="65.3">RTSA#</text>
<text x="108" y="63.4">RXDA</text>
<text x="108.2" y="61.4">TXDA</text>
<text x="79" y="67.2">USBDM</text>
<text x="106.8" y="71.2">DSRA#</text>
<text x="106.9" y="69.2">DTRA#</text>
<text x="107" y="67.2">CTSA#</text>
<text x="79" y="73.1">USBDP</text>
<text x="106.7" y="73.1">DCDA#</text>
<text x="109.2" y="75.1">RIA#</text>
<text x="79" y="80.9">RSTOUT#</text>
<text x="104.3" y="80.9">SLEEPA#</text>
<text x="105.2" y="79">TXDENA</text>
<text x="105.6" y="82.8">RXLED#</text>
<text x="79" y="86.7">XTIN</text>
<text x="105.8" y="84.8">TXLED#</text>
<text x="106.2" y="88.7">SI/WUA</text>
<text x="108" y="94.6">RXDB</text>
<text x="108.2" y="92.6">TXDB</text>
<text x="178.4" y="94.6">T1IN</text>
<text x="188.7" y="94.6">T1OUT</text>
<text x="79" y="100.4">XTOUT</text>
<text x="106.9" y="100.4">DTRB#</text>
<text x="107" y="96.5">RTSB#</text>
<text x="107" y="98.4">CTSB#</text>
<text x="178.4" y="96.5">T2IN</text>
<text x="178.4" y="98.4">T3IN</text>
<text x="178.4" y="100.4">T4IN</text>
<text x="188.7" y="96.5">T2OUT</text>
<text x="188.7" y="98.4">T3OUT</text>
<text x="188.7" y="100.4">T4OUT</text>
<text x="79" y="104.3">RESET#</text>
<text x="106.7" y="104.3">DCDB#</text>
<text x="106.8" y="102.3">DRSB#</text>
<text x="109.2" y="106.2">RIB#</text>
<text x="178.4" y="104.3">R1IN</text>
<text x="178.4" y="106.2">R2IN</text>
<text x="188.5" y="104.3">R1OUT</text>
<text x="188.5" y="106.2">R2OUT</text>
<text x="79" y="112.1">EECS</text>
<text x="104" y="110.2">TXDENB#</text>
<text x="104.3" y="112.1">SLEEPB#</text>
<text x="178.4" y="108.2">R3IN</text>
<text x="178.4" y="110.2">R4IN</text>
<text x="178.4" y="112.1">R5IN</text>
<text x="188.5" y="108.2">R3OUT</text>
<text x="188.5" y="110.2">R4OUT</text>
<text x="188.5" y="112.1">R5OUT</text>
<text x="79" y="116">EESK</text>
<text x="79" y="119.9">EEDATA</text>
<text x="104.1" y="114">RXLEDB#</text>
<text x="104.4" y="116">TXLEDB#</text>
<text x="106.2" y="119.9">SI/WUB</text>
<text x="178.4" y="119.9">SHDN#</text>
<text x="79" y="125.7">TEST</text>
<text x="104.6" y="125.7">PWREN#</text>
<text x="178.4" y="121.8">EN</text>
<text x="178.4" y="125.7">V+</text>
<text x="193.7" y="125.7">V-</text>
<text x="26.3" y="129.6">VCC</text>
<text x="26.3" y="131.6">NC</text>
<text x="36.9" y="129.6">CS</text>
<text x="37" y="131.6">SK</text>
<text x="92.6" y="131.6" transform="rotate(-90 92.6 131.6)">AGND</text>
<text x="96.5" y="131.6" transform="rotate(-90 96.5 131.6)">GND</text>
<text x="98.4" y="131.6" transform="rotate(-90 98.4 131.6)">GND</text>
<text x="100.4" y="131.6" transform="rotate(-90 100.4 131.6)">GND</text>
<text x="102.3" y="131.6" transform="rotate(-90 102.3 131.6)">GND</text>
<text x="178.4" y="129.6">C1+</text>
<text x="178.4" y="131.6">C1-</text>
<text x="191.9" y="129.6">C2+</text>
<text x="192.4" y="131.6">C2-</text>
<text x="26.3" y="133.5">NC</text>
<text x="26.3" y="135.5">GND</text>
<text x="33.8" y="135.5">DOUT</text>
<text x="36.2" y="133.5">DIN</text>
<text x="178.4" y="137.4">GND</text>
<text x="191.3" y="137.4">VCC</text>
</g>
</svg>
